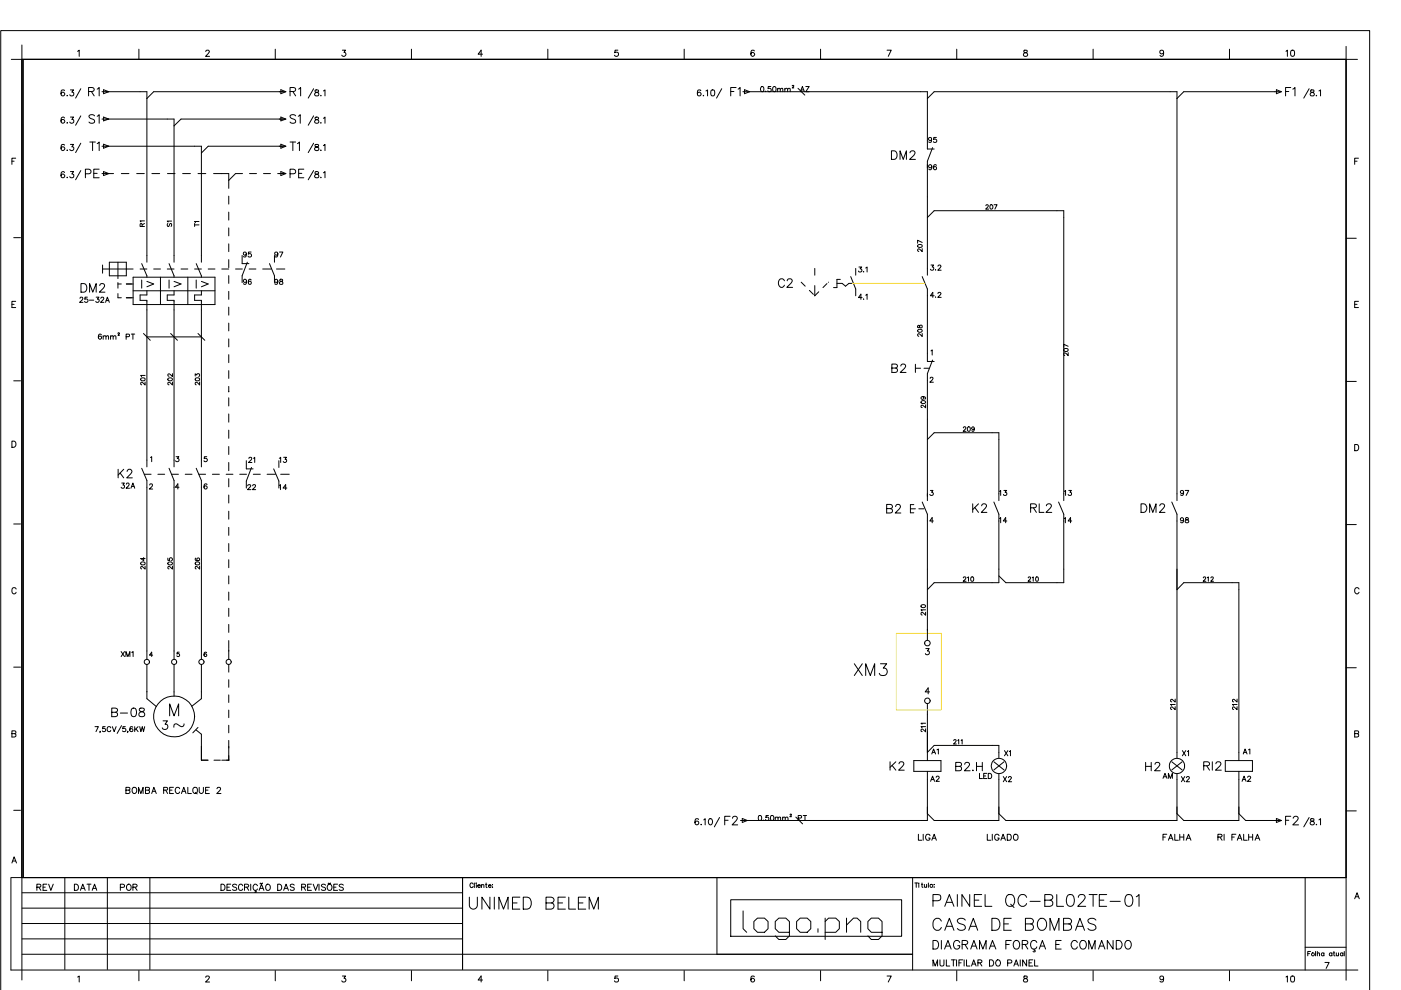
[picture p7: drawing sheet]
<svg xmlns="http://www.w3.org/2000/svg" width="297mm" height="210mm" viewBox="0 0 297 210" stroke-linecap="round" stroke-linejoin="round" font-family="sans-serif">
<g fill="none" stroke="#000" stroke-width=".21">
<path d="M2.4 12.6h285.4M4.6 12.6h280.8v173.5h-280.8zM4.6 9.5v198.3M4.9 12.6v173.4M13.7 19.2l-.4-.1a.68 .68 0 0 0-.4 .6 .68 .68 0 0 0 .5 .6 .39 .39 0 0 0 .3-.4 .39 .39 0 0 0-.4-.3 .39 .39 0 0 0-.4 .3M14.9 19.1h.7l-.4 .4a.43 .43 0 0 1 .5 .4 .43 .43 0 0 1-.4 .5 .43 .43 0 0 1-.5-.3M16.5 10.9l.3-.3v1.4M17.1 18.8l-1.1 2M22.5 19.4h8.6v36.2M29.4 10.4v2.2M43.6 10.9l.2-.2 .3-.1 .3 .4-.8 1h.8M58.4 10.4v2.2"/>
<path d="M60.1 19.4h-27.5l-1.5 1.5M66.8 19.1v.4l.6 .2 .2 .2a.44 .44 0 0 1-.5 .5 .44 .44 0 0 1-.4-.5l.8-.5v-.3zM68.6 19.3l.3-.2v1.2M72.6 10.6h.7l-.4 .5a.44 .44 0 0 1 .3 .7 .44 .44 0 0 1-.7-.1M87.2 10.4v2.2M102.3 11.5h-.9l.6-.9v1.4M116.1 10.4v2.2M131 10.6h-.6l-.1 .6a.46 .46 0 0 1 .7 0 .46 .46 0 0 1 0 .6 .46 .46 0 0 1-.7-.1M145.1 10.4v2.2M148.6 19.2l-.4-.1a.69 .69 0 0 0-.4 .6 .69 .69 0 0 0 .5 .6 .39 .39 0 0 0 .3-.4 .39 .39 0 0 0-.3-.3 .39 .39 0 0 0-.4 .3M149.7 19.3l.3-.2v1.2M150.9 19.1h.5l.1 .5a.53 .53 0 0 1-.4 .7 .83 .83 0 0 1-.2-1.2z"/>
<path d="M153 18.8l-1.1 2M158.9 19.4h37.7v10.5M159.9 10.8v-.1a.66 .66 0 0 0-.8 .5 .66 .66 0 0 0 .4 .8 .4 .4 0 0 0 .5-.4 .4 .4 0 0 0-.3-.4 .4 .4 0 0 0-.5 .3M161.4 18.4l.2-.1a.58 .58 0 0 1 .4 .6 .58 .58 0 0 1-.4 .5h-.2l-.2-.4zM162.3 19.3l.1 .1M163.4 18.3h-.5l-.1 .5a.39 .39 0 0 1 .6 0 .39 .39 0 0 1 0 .6 .39 .39 0 0 1-.6-.2M163.9 18.6l.3-.3a.58 .58 0 0 1 .3 .6 .58 .58 0 0 1-.3 .5 .58 .58 0 0 1-.3-.8zM164.9 18.9l.1-.1h.4v.6M164.9 18.7v.7M165.4 18.9l.3-.2 .2 .1 .1 .6M166.4 18.9l.3-.2 .2 .1 .1 .6M166.4 18.7v.7"/>
<path d="M167 18.9l.1-.1h.4v.6M168 18.2a.17 .17 0 0 1 .2-.1 .17 .17 0 0 1 0 .3l-.2 .2h.3M169.2 18.7l1.4 1.5M169.7 19.4l.4-1.1 .4 1.1M169.9 19.1h.5M169.9 19.4h.1M170.8 18.3h.8l-.8 1.1h.8M174 10.4v2.2M188.1 10.6h.9l-.7 1.4M202.8 10.4v2.2M217.1 10.7v.4l.6 .1 .2 .3a.45 .45 0 0 1-.5 .5 .45 .45 0 0 1-.4-.5l.8-.6-.1-.2zM231.8 10.4v2.2"/>
<path d="M246.7 11.1a.41 .41 0 0 1-.6 .3 .41 .41 0 0 1-.1-.7 .41 .41 0 0 1 .7 .1v.3a.61 .61 0 0 1-.5 .9l-.3-.3M260.7 10.4v2.2M270.3 19.4h-19.3l-1.5 1.5M277.9 19.1v.4l.6 .2 .2 .2a.44 .44 0 0 1-.5 .5 .44 .44 0 0 1-.4-.5l.8-.5-.1-.3zM279.6 19.3l.4-.2v1.2M285.4 9.8v198M2.5 34.2h.5M3.3 33.5h-.8v1.4M13.7 25l-.1-.1a.41 .41 0 0 0-.6 .2v.9a.42 .42 0 0 0 .6 0 .42 .42 0 0 0 0-.6 .42 .42 0 0 0-.6 .1l-.1 .2M13.7 30.8l-.1-.1a.65 .65 0 0 0-.8 .5 .65 .65 0 0 0 .5 .7 .4 .4 0 0 0 .4-.3 .4 .4 0 0 0-.3-.5 .4 .4 0 0 0-.5 .4M13.7 36.6l-.1-.1a.41 .41 0 0 0-.6 .1v.9a.41 .41 0 0 0 .6 .1 .41 .41 0 0 0-.1-.6 .41 .41 0 0 0-.6 .3M14.3 20.2l-.1 .1h.1"/>
<path d="M14.3 26h.1M14.3 31.8h.1M14.3 37.6h-.1h.1M14.9 24.8h.7l-.4 .5a.42 .42 0 0 1 .4 .6 .42 .42 0 0 1-.7 .1l-.1-.1M14.9 30.6h.7l-.4 .5a.42 .42 0 0 1 .4 .6 .42 .42 0 0 1-.7 .1l-.1-.1M14.9 36.4h.7l-.4 .5a.43 .43 0 0 1 .5 .4 .43 .43 0 0 1-.4 .4 .43 .43 0 0 1-.5-.3M17.1 24.6l-1.1 2M17.1 30.4l-1.1 2M22.5 25.2h14.4v30.4M22.5 31h20.2v24.6M22.5 36.8h1.6M25.7 36.8h1.6"/>
<path d="M29 36.8h1.6M32.2 36.8h1.7M35.5 36.8h1.6M38.7 36.8h1.7M42 36.8h1.6M45.3 36.8h3.2v3.1M51.4 36.8h-1.5l-1.4 1.4M52.9 36.8h1.5M55.9 36.8h1.4M58.9 36.8h1.2M60.1 25.2h-21.7l-1.5 1.5M60.1 31h-16l-1.4 1.4"/>
<path d="M66.5 30.4l-1.2 2M66.8 24.9v.3l.6 .3 .2 .2a.44 .44 0 0 1-.5 .5 .44 .44 0 0 1-.4-.5l.2-.2 .6-.3v-.2a.48 .48 0 0 0-.7-.1zM66.8 30.7v.3l.4 .2a.39 .39 0 0 1 .4 .3 .39 .39 0 0 1-.3 .4l-.5-.1-.1-.3 .2-.3 .6-.2v-.2l-.2-.2zM66.8 36.5v.3l.6 .2 .2 .3a.44 .44 0 0 1-.5 .4 .44 .44 0 0 1-.4-.4l.2-.3 .6-.2v-.2a.48 .48 0 0 0-.7-.1zM68 20.2l.1 .1M68 26v.1l.1-.1M68 31.8v.1l.1-.1M68 37.6h.1M68.6 25.1l.3-.3v1.3M68.6 30.9l.3-.3v1.3M68.6 36.6l.3-.2v1.3M149.1 20.2l.1 .1"/>
<path d="M196.6 20.9l1.5-1.5h51.4v85.3M196.6 34.9v23.4M197.7 31.3l-1.1 2.9M279.1 20.2l.1 .1M287.2 34.2h.5M288 33.5h-.8v1.4M2.9 50.4h1.4M21.7 57h6.5M21.7 56.2v1.7M23.2 55.6h3.6v2.9h-3.6zM25 55.6v3.5M28.2 58.8h17.4v5.8h-17.4z"/>
<path d="M29.7 57h1.4M30 55.9l1.1 2.9M30 59.4v1.7M31.1 59.7l1.5 .5-1.5 .6M32.6 57h1.4M34 58.8v5.8M35.5 57h1.4M35.8 55.9l1.1 2.9M35.8 59.4v1.7M36.9 59.7l1.5 .5-1.5 .6M38.4 57h1.4M39.8 58.8v5.8"/>
<path d="M41.3 57h1.4M41.6 55.9l1.1 2.9M41.6 59.4v1.7M42.7 59.7l1.4 .5-1.4 .6M44.1 57h1.5M47 57h1.5M48.5 41.6v1.7M48.5 45v1.7M48.5 48.3v1.7M48.5 51.7v1.7M48.5 55v1.7M48.5 58.4v1.7"/>
<path d="M52.4 55.6l-1.1 2.9M55.7 57h1.8M57.1 55.9l1.1 2.6M172.7 56.9v1.4M175.6 59.8h.1M178.2 59.2h-.8v1.8h-.7M180.4 58.6l1 2.7v1.4M181.4 56.9v1.4M182.1 56.6h.6l-.3 .4a.37 .37 0 0 1 .3 .3 .37 .37 0 0 1-.3 .4 .37 .37 0 0 1-.4-.2M183.1 57.6h.1M183.5 56.8l.3-.2v1.1M195.5 58.6l1.1 2.7v15.3h1.5"/>
<path d="M196.6 46.1l1.5-1.4h27.4v60M197.4 56.2h.5l-.3 .4a.36 .36 0 0 1 .3 .6 .36 .36 0 0 1-.6-.1M198.4 57.2h.1M198.9 56.4l.1-.2h.3l.2 .3-.7 .8h.7M285.4 50.5h2.2M2.5 64.5h.5M3.3 63.9h-.8v1.3h.8M21.5 71l-.1-.1a.54 .54 0 0 0-.6 .4 .54 .54 0 0 0 .4 .6 .35 .35 0 0 0 .4-.3 .35 .35 0 0 0-.4-.4 .35 .35 0 0 0-.3 .4M21.9 71.4l.3-.2 .2 .1 .1 .6M21.9 71.2v.7M22.5 71.4l.4-.2 .1 .7M23.4 71.4l.5-.2 .1 .7"/>
<path d="M23.4 71.2v.7M24 71.4l.3-.2 .2 .1 .1 .6M25 70.7l.1-.2 .2 .2-.3 .4h.3M25 60.2h.7M25 63.1h.7M26.7 71.4l.7-.1v-.4l-.7-.1v1.1M26.8 60.2h1.4M26.8 63.1h1.4M27.8 70.8h.8M28.2 70.8v1.1M28.2 61.7h17.4M30.4 70.7l1.5 1.5"/>
<path d="M30.8 79.6h-1l.2 .3M31.1 61.7v.8h-1.4v1.2h1.4v35.3M31.1 71.4h11.6M36.2 70.7l1.4 1.5M36.9 61.7v.8h-1.4v1.2h1.4v35.3M42 70.7l1.4 1.5M42.7 61.7v.8h-1.4v1.2h1.4v35.3M48.5 61.8v1.7M48.5 65.1v1.7M48.5 68.5v1.7M48.5 71.9v1.6M48.5 75.2v1.7"/>
<path d="M48.5 78.6v1.6M171.6 61.6l.9 .8M172.7 60.6v2.1l.9-.8M175.3 60.1l-.8 .9M177.4 60.1h1.1l.8 .6 .7-.6h.7M182.8 63.1h-.8l.5-.7v1.1M183.1 63.4h.1M183.5 62.6l.3-.2v1.1M194.1 78.1h1.1M195.9 78.1h1.1M197.4 74.4l.2-.2v1.1M197.7 76.3l-1.1 2.9v26.9"/>
<path d="M198.1 62.7h-.8l.5-.7v1M198.4 63h.1M198.9 62.2l.2-.2 .4 .2-.7 .8h.7M287.2 64.5h.5M288 63.9h-.8v1.3h.8M2.5 93.5h.4a.71 .71 0 0 1 .5 .7 .71 .71 0 0 1-.5 .6h-.4zM2.9 80.7h1.4M29.9 80.2a.47 .47 0 0 1 .6-.1 .47 .47 0 0 1 .2 .5l-.7 .1zM30 99.3l1.1 2.6v37.9M30.8 81v.6l-.8-.6-.2 .4 .2 .2M31.9 97l.3-.2v1.1M35.8 99.3l1.1 2.6v37.9"/>
<path d="M37.3 96.8h.6l-.3 .4a.36 .36 0 0 1 .3 .3 .36 .36 0 0 1-.2 .4 .36 .36 0 0 1-.5-.2M41.6 99.3l1.1 2.6v37.9M43.8 96.8h-.5v.5a.39 .39 0 0 1 .6-.1 .39 .39 0 0 1-.1 .6 .39 .39 0 0 1-.5-.1M48.5 81.9v1.2M48.5 84.3v1.8M48.5 87.8v1.7M48.5 91.2v1.7M48.5 94.7v1.7M48.5 98.1v1.7M53.3 99.1l-1.1 2.9M58 99.4l1.1 2.6M196.6 93.2l1.5-1.4h13.7v12.9"/>
<path d="M197.2 80.2a.3 .3 0 0 1 .3-.2 .3 .3 0 0 1 .3 .3l-.7 .7h.8M285.4 80.9h2.2M287.2 94.2h.4a.71 .71 0 0 1 .5 .7 .71 .71 0 0 1-.5 .7h-.4zM2.9 111.1h1.4M30.6 100.6h1.4M31.7 102.8l.2-.2h.3l.1 .2-.1 .4-.5 .5h.7M33.5 100.6h1.4M36.4 100.6h1.4M38 103.3h-.8l.5-.7v1.1M39.3 100.6h1.4M42.1 100.6h1.5M43.9 102.8l-.1-.2a.51 .51 0 0 0-.6 .5 .51 .51 0 0 0 .6 .5 .34 .34 0 0 0 0-.5 .34 .34 0 0 0-.5 .2"/>
<path d="M45 100.6h1.5M47.9 100.6h1.5M48.5 101.5v1.7M48.5 105v1.7M48.5 108.4v1.7M48.5 111.8v1.7M48.5 115.2v1.7M48.5 118.7v1.7M50.8 100.6h1.5M53.7 100.6h1.5M56.6 100.6h1.8M59.5 100.6h1.8"/>
<path d="M193 107.9h1.1M194.8 107.9h1.1M195.5 106.4l1.1 2.6v26.7M197.3 104h.5l-.3 .4a.37 .37 0 0 1 .3 .6 .37 .37 0 0 1-.7-.2M197.9 110.5h-.8l.5-.8v1.1M211.8 110.5v13h-13.7l-1.5 1.5M225.5 110.5v13h-12.2l-1.5-1.4M249.5 110.5v49M285.4 111.2h2.2M3.4 124.9a.46 .46 0 0 0-.5-.3 .46 .46 0 0 0-.4 .5v.3a.45 .45 0 0 0 .4 .5 .45 .45 0 0 0 .5-.3M32.4 138.9h-.7l.5-.6v.9M38 138.3h-.4l-.1 .4a.31 .31 0 0 1 .5 0 .31 .31 0 0 1 0 .5 .31 .31 0 0 1-.5-.2"/>
<path d="M43.8 138.4v-.1a.43 .43 0 0 0-.6 .4 .43 .43 0 0 0 .5 .5l.1-.3-.2-.3-.3 .3M48.5 122.1v1.7M48.5 125.5v1.8M48.5 129v1.7M48.5 132.4v1.7M48.5 135.8v1.7M48.5 137.6v2.2M195.3 128.3a.47 .47 0 0 1 .6-.1 .47 .47 0 0 1 .3 .5 .48 .48 0 0 1-.6 .2 .48 .48 0 0 1-.3-.6zM196.2 129.8v.6l-.5-.5h-.3l-.1 .3 .2 .2M196.2 129.3h-.9l.2 .3M196.3 137.5h.7l-.4 .5a.4 .4 0 0 1 .5 .4 .4 .4 0 0 1-.4 .4l-.4-.1-.1-.1M249.5 125l1.5-1.5h11.7v36"/>
<path d="M255.1 122.5l.2-.2 .3 .2-.5 .7h.6M256 122.5l.2-.2v.9M256.7 122.5l.2-.2 .3 .2-.5 .7h.6M288.1 124.9a.53 .53 0 0 0-.7-.2 .53 .53 0 0 0-.2 .7 .48 .48 0 0 0 .4 .5 .48 .48 0 0 0 .5-.3M2.5 155.5h.8v-.4l-.8-.1v1.3l.8-.2v-.4l-.2-.2M2.9 141.4h1.4M20.1 154.1h.8l-.6 1M21.3 155.1h-.1h.1l-.1 .2M22.3 154.1h-.5l-.1 .4a.38 .38 0 0 1 .6 0 .38 .38 0 0 1 0 .6 .38 .38 0 0 1-.6-.1M23.5 154.3a.39 .39 0 0 0-.5-.2 .39 .39 0 0 0-.3 .4 .45 .45 0 0 0 .2 .5 .45 .45 0 0 0 .5 0l.1-.1M23.8 154.1l.4 1 .4-1M25.8 153.9l-1 1.6"/>
<path d="M26.6 154.1h-.5l-.1 .4a.38 .38 0 0 1 .6 0 .38 .38 0 0 1-.1 .6 .38 .38 0 0 1-.5-.1M27.1 155.1h-.1h.1l-.1 .2M28.1 154.2v-.1a.49 .49 0 0 0-.6 .5 .49 .49 0 0 0 .6 .5 .34 .34 0 0 0-.1-.6 .34 .34 0 0 0-.5 .3M28.6 154.1v1M28.8 154.5l.5 .6M29.6 154.1l.3 1 .3-1 .2 1 .3-1M31.1 140.9v7.2M34.6 152.8h.9l-.5 .8a.59 .59 0 0 1 .4 .9 .59 .59 0 0 1-1-.2M36 151.8v-2.6l.9 2.6 1-2.6v2.6M36.9 140.9v6.7M41.6 154.8l1.1 .9v5.5h1.4M42 154.2l-1.1 1.2"/>
<path d="M42.7 140.9v7.2l-2 1.6M48.5 140.9v1.6M48.5 144.1v1.6M48.5 147.3v1.6M48.5 150.6v1.6M48.5 153.8v1.6M48.5 157v4.2h-1.5M196.2 154.5v.7l-.5-.6h-.3l-.1 .4 .2 .1M196.2 154.1h-.9l.2 .2M196.2 153.3h-.9l.2 .3M196.6 149.3v10.2M197.1 146.7h-.9l.6-.8v1.2"/>
<path d="M198.1 158h13.7M202.2 157l.2-.2 .3 .2-.5 .7h.6M203.1 157l.2-.2v.9M203.8 157l.2-.2v.9M249.2 149.8v.7l-.8-.6-.2 .4 .2 .1M249.2 149.4h-1l.2 .2M249.2 148.2v.7l-.6-.6-.4 .1v.2l.2 .2M262.3 149.8v.7l-.6-.6h-.3l-.1 .4 .3 .1M262.3 149.4h-1l.2 .2M262.3 148.2v.7l-.6-.6h-.3l-.1 .3 .3 .2M285.4 141.6h2.2M287.2 155.5h.8v-.4l-.8-.1v1.3l.8-.2v-.4l-.2-.2"/>
<path d="M2.9 171.8h1.4M26.7 167.5h.7l.1-.4-.8-.2v1.3l.8-.1v-.4l-.3-.2M28.2 167a.62 .62 0 0 1 .8 .6 .62 .62 0 0 1-.8 .6l-.2-.5zM29.4 168.2v-1.3l.5 1.3 .4-1.3v1.3M30.8 167.5h.8l.1-.4-.9-.2v1.3l.9-.1v-.4l-.3-.2M32.2 168.2l.4-1.3 .5 1.3M32.3 167.8h.7M34.7 167.5h.7l.1-.4-.8-.2v1.3M35.1 167.5l.4 .7M36 167.5h.5M36.8 166.9h-.8v1.3h.8M38.1 167.2a.48 .48 0 0 0-.5-.3 .48 .48 0 0 0-.4 .5v.3a.48 .48 0 0 0 .3 .5 .48 .48 0 0 0 .6-.3"/>
<path d="M38.5 168.2l.5-1.3 .4 1.3M38.6 167.8h.7M39.8 166.9v1.3h.8M41 167.1l.3-.2a.66 .66 0 0 1 .6 .7 .66 .66 0 0 1-.6 .6l-.4-.5zM41.4 168l.4 .3M42.2 166.9v1l.4 .3h.3l.2-.3v-1M43.6 167.5h.5M44.4 166.9h-.8v1.3h.8M45.4 161.2h1.3M46 167.2l.1-.2 .4-.1 .3 .4-.8 .9h.8M148.1 173.8l-.1-.2a.65 .65 0 0 0-.8 .5 .65 .65 0 0 0 .5 .8 .41 .41 0 0 0 .5-.4 .41 .41 0 0 0-.4-.4 .41 .41 0 0 0-.5 .3M148.7 174.8h.1"/>
<path d="M149.2 173.8l.3-.2v1.3M150.4 173.6a.65 .65 0 0 1 .7 .5 .65 .65 0 0 1-.4 .8l-.3-.1-.2-.5zM160.9 172.9a.5 .5 0 0 1 .6 .5 .5 .5 0 0 1-.6 .5l-.1-.4zM161.8 173.9h.1M162.9 172.9h-.5v.5a.37 .37 0 0 1 .5 0 .37 .37 0 0 1-.1 .6 .37 .37 0 0 1-.5-.2M163.5 172.9a.5 .5 0 0 1 .6 .5 .5 .5 0 0 1-.6 .5l-.1-.4zM164.4 173.5l.2-.3 .3 .1 .1 .7M164.4 173.2v.8M165 173.5l.2-.3 .3 .1v.7M165.9 173.5l.3-.3 .2 .1 .1 .7M165.9 173.2v.8M166.5 173.5l.2-.3 .3 .1 .1 .7"/>
<path d="M167.5 172.7l.3-.1-.3 .6h.3M168.7 173.2l1.5 1.5M169.2 173.5l.7-.1v-.4l-.7-.1v1.1M169.4 174h.1M170.3 172.9h.7M170.7 172.9v1.1M193.7 161.3h5.8v2.2h-5.8M196.6 165.3v8.7h-38.2M209.3 176.9v1.3h.8M210.4 176.9v1.3M210.7 161.5l2.2 1.8M211.8 165.3v8.7h-13.7l-1.5-1.5"/>
<path d="M211.8 177.2a.48 .48 0 0 0-.5-.3 .48 .48 0 0 0-.4 .4v.4a.47 .47 0 0 0 .5 .5 .47 .47 0 0 0 .4-.5h-.3M212.2 178.2l.5-1.3 .5 1.3M212.4 177.7h.6M212.9 161.5l-2.2 1.8M213.6 176.9h.4a.68 .68 0 0 1 .4 .6 .68 .68 0 0 1-.4 .7h-.4zM215.1 176.9a.62 .62 0 0 1 .8 .6 .62 .62 0 0 1-.8 .6l-.2-.4zM248.4 161.5l2.2 1.8M249.5 165.3v8.7h-36.2l-1.5-1.5M250.6 161.5l-2.2 1.8M258.2 177.5l.8-.1 .1-.3-.1-.2h-.8v1.3M258.6 177.5l.5 .7M259.5 176.9v1.3"/>
<path d="M259.8 161.3h5.7v2.2h-5.7M261.2 177.5h.5M262 176.9h-.8v1.3M262.3 178.2l.5-1.3 .5 1.3M262.5 177.7h.6M262.7 165.3v8.7h-11.7l-1.5-1.5M262.7 172.5l1.4 1.5h6.2M263.7 176.9v1.3h.7M264.7 177.5h.9M264.7 176.9v1.3M265.6 176.9v1.3M266.1 178.2l.5-1.3 .5 1.3"/>
<path d="M266.3 177.7h.6M277.9 173.6v.4l.8 .4a.45 .45 0 0 1-.5 .5 .45 .45 0 0 1-.4-.5l.8-.5-.1-.3zM279.1 174.8v.1l.1-.1M279.6 173.8l.4-.2v1.3M285.4 171.9h2.2M2.3 186.1v19.6h285.6M2.4 186.1h283M2.5 183l.5-1.3 .5 1.3M2.7 182.6h.6M4.7 189.3h93.4M4.7 192.5h93.4M4.7 195.8h93.4"/>
<path d="M4.7 199.1h93.4M13.7 186.1v19.4M22.8 186.1v19.4M31.8 186.1v19.4M46.8 187.5h.5a.71 .71 0 0 1 .4 .6 .71 .71 0 0 1-.4 .7h-.5zM48.1 188.1h.5M48.9 187.5h-.8v1.3h.8M50.2 187.7l-.3-.2-.6 .2 .1 .3 .8 .4-.1 .3-.5 .1-.3-.2M51.5 187.8a.45 .45 0 0 0-.6-.3 .45 .45 0 0 0-.3 .5 .53 .53 0 0 0 .1 .7 .53 .53 0 0 0 .7-.1l.1-.1M51.8 188.1h.8l.1-.4-.3-.2h-.6v1.3M52.3 188.1l.4 .7M53.2 187.5v1.3"/>
<path d="M54.1 188.8l.2 .4h-.3M54.6 187.8a.47 .47 0 0 0-.5-.3 .47 .47 0 0 0-.4 .5 .53 .53 0 0 0 .2 .7 .53 .53 0 0 0 .7-.2M54.9 188.8l.5-1.3 .6 1.3M55.1 188.4h.6M55.2 187.3h.1M55.2 187.3l-.1 .1M55.7 187.2l-.3 .1M56.5 187.6a.62 .62 0 0 1 .8 .5 .62 .62 0 0 1-.8 .6l-.2-.4zM58.9 187.5h.4a.71 .71 0 0 1 .4 .6 .71 .71 0 0 1-.4 .7h-.4zM60.1 188.8l.5-1.3 .6 1.3M60.4 188.4h.5M62.4 187.7a.46 .46 0 0 0-.5-.3 .46 .46 0 0 0-.4 .4l.9 .6-.1 .3-.5 .1-.3-.2"/>
<path d="M64 188.1h.7l.1-.5-.8-.1v1.3M64.4 188.1l.4 .7M65.2 188.1h.5M66 187.5h-.8v1.3h.8M66.4 187.5l.5 1.3 .5-1.3M67.6 187.5v1.3M69 187.7l-.1-.1a.47 .47 0 0 0-.8 .2l.9 .6-.1 .3-.5 .1-.3-.2M69.5 187.7a.62 .62 0 0 1 .9 .1 .62 .62 0 0 1-.3 .9 .63 .63 0 0 1-.7-.2 .63 .63 0 0 1 .1-.8zM69.6 187.3h.2M69.6 187.3v.1M69.8 187.3h.2M70.1 187.2l-.1 .1"/>
<path d="M70.8 188.1h.4M71.6 187.5h-.8v1.3h.8M72.8 187.7l-.3-.2-.6 .2 .1 .3 .8 .4-.1 .3-.5 .1-.3-.2M98.1 186.1v19.4M100.3 187.5a.38 .38 0 0 0-.5-.3 .38 .38 0 0 0-.2 .6 .34 .34 0 0 0 .3 .4 .34 .34 0 0 0 .4-.3M100.6 187.2v1M100.9 187.3h.1zM103.1 187.2v.8l.2 .2M152 186.1v16.2M154.9 190.8h36.3v7.7h-36.3zM157.6 193.1v3.8l.7 .8M159.8 195.4l.8-.7h1.5l.7 .7v1.5l-.7 .8h-1.5l-.8-.8z"/>
<path d="M167.4 197.7h-2.3l-.7-.8v-1.5l.7-.7h1.5l.8 .7v3l-.8 .8h-1.5l-.7-.8M168.9 195.4l.8-.7h1.4l.8 .7v1.5l-.8 .8h-1.4l-.8-.8zM173.4 196.9v.8M174.9 195.4l.8-.7h1.5l.8 .7v1.5l-.8 .8h-2.3M174.9 194.7v4.5M179.5 196.1l1.5-1.4h.7l.8 .7v2.3M179.5 194.7v3M187 197.7h-2.3l-.7-.8v-1.5l.7-.7h1.6l.7 .7v3l-.7 .8h-1.6l-.7-.8M193.5 186.1v19.6M194 187.2h.6M194.3 187.2v.9M197.8 199.4h.6a.98 .98 0 0 1 .6 .9 .98 .98 0 0 1-.6 .9h-.6z"/>
<path d="M199.6 199.4v1.8M203.5 199.8a.64 .64 0 0 0-1-.3 .97 .97 0 0 0-.3 1 .97 .97 0 0 0 .9 .7 .61 .61 0 0 0 .4-.7h-.4M214.4 199.4h-1.1v1.8M215.2 199.5a.87 .87 0 0 1 1 .4 .87 .87 0 0 1-.2 1.1 .66 .66 0 0 1-.8 .2 .66 .66 0 0 1-.4-.7v-.4zM219.8 199.8a.64 .64 0 0 0-1-.3 .97 .97 0 0 0-.3 1 .97 .97 0 0 0 .9 .7l.4-.4M225 199.4h-1.2v1.8h1.2M228.4 199.8a.68 .68 0 0 0-.7-.4 .68 .68 0 0 0-.6 .7v.4a.67 .67 0 0 0 .5 .7 .67 .67 0 0 0 .8-.4M229.1 199.7a.75 .75 0 0 1 1-.2 .75 .75 0 0 1 .2 1 .7 .7 0 0 1-.7 .7 .7 .7 0 0 1-.7-.7zM236 199.4v1.8l-1.2-1.8v1.8M236.7 199.4h.6a.96 .96 0 0 1 .6 .9 .96 .96 0 0 1-.6 .9h-.6zM238.7 199.7a.66 .66 0 0 1 .7-.3 .66 .66 0 0 1 .4 .7v.4a.68 .68 0 0 1-.6 .7 .68 .68 0 0 1-.7-.7zM276.7 186.2v19.5"/>
<path d="M287.2 190.6l.5-1.3 .5 1.3M287.4 190.1h.6M.2 209.9v-203.4h290.2v203.4M4.7 202.3h188.8M16.5 207.2l.3-.3v1.3M29.4 205.8v2.2M43.6 207.2l.3-.3 .4 .1 .1 .3-.8 .9h.8M58.4 205.8v2.2M72.6 206.9h.7l-.4 .5a.44 .44 0 0 1 .3 .7 .44 .44 0 0 1-.7-.1M87.2 205.8v2.2M102.3 207.8h-.9l.6-.9v1.3M116.1 205.8v2.2"/>
<path d="M131 206.9h-.6l-.1 .6a.45 .45 0 0 1 .7-.1 .45 .45 0 0 1 0 .7 .45 .45 0 0 1-.7-.1M145.1 205.8v2.2M159.9 207.1l-.4-.2a.69 .69 0 0 0-.3 .7 .69 .69 0 0 0 .4 .6 .39 .39 0 0 0 .4-.4 .39 .39 0 0 0-.4-.4 .39 .39 0 0 0-.4 .4M174 205.8v2.2M188.1 206.9h.9l-.7 1.3M197.8 204.8v-1.3l.5 1.3 .5-1.3v1.3M199.3 203.5v1.2l.3 .1a.38 .38 0 0 0 .5-.4v-.9M200.3 201.2l.7-1.8 .7 1.8M200.6 203.5v1.3h.8M201.7 203.5h.9M202.1 203.5v1.3M202.8 203.5v1.3"/>
<path d="M202.8 205.8v2.2M203.3 204.1h.5M204 200.3l1-.1 .2-.3-.1-.3-.3-.2h-.8v1.8M204.1 203.5h-.8v1.3M204.4 203.5v1.3M204.6 200.3l.6 .9M204.9 203.5v1.3h.7M205.8 201.2l.7-1.8 .7 1.8M206 204.8l.4-1.3 .6 1.3M206.1 204.4h.7M207.3 204.1l.8-.1v-.4l-.8-.1v1.3M207.7 201.2v-1.8l.7 1.8 .7-1.8v1.8"/>
<path d="M207.8 204.1l.4 .7M209.7 201.2l.7-1.8 .7 1.8M209.8 203.5h.5a.71 .71 0 0 1 .4 .7 .71 .71 0 0 1-.4 .6h-.5zM211.2 203.7a.62 .62 0 0 1 .9 .2 .62 .62 0 0 1-.2 .9 .63 .63 0 0 1-.8-.3 .63 .63 0 0 1 .1-.8zM213.6 204.2l.8-.1 .1-.3-.3-.3h-.6v1.3M215 204.8l.5-1.3 .4 1.3M215.1 204.4h.7M216.3 203.5v1.3M216.7 200.3l1-.1 .2-.3-.1-.3-.3-.2h-.8v1.8M217.1 207v.4l.6 .1 .2 .3a.44 .44 0 0 1-.5 .4 .44 .44 0 0 1-.4-.4l.8-.6-.1-.2zM217.3 200.3l.6 .9M217.7 203.5v1.3l-.9-1.3v1.3"/>
<path d="M218.2 204.1h.5M219 203.5h-.8v1.3h.8M219.2 201.2v.3h.2l.1 .2h-.5M219.4 203.5v1.3h.7M220.3 201.2l.7-1.8 .7 1.8M230.8 201.2v-1.8l.7 1.8 .7-1.8v1.8M231.8 205.8v2.2M232.9 201.2l.7-1.8 .7 1.8M246.7 207.4a.41 .41 0 0 1-.6 .3 .41 .41 0 0 1-.1-.7 .41 .41 0 0 1 .7 .1v.3a.59 .59 0 0 1-.5 .8l-.3-.2M260.7 205.8v2.2M276.7 200.8h8.7M277.3 202.2h.4"/>
<path d="M277.9 201.7h-.6v1M278.9 201.7v1M279.3 202.2l.2-.2 .2 .1 .1 .6M279.3 201.7v1M280.7 202.2a.3 .3 0 0 0-.5 0 .3 .3 0 0 0 .3 .5l.2-.2M280.7 202v.7M280.9 204.1h.9l-.6 1.2M282.4 202.2a.3 .3 0 0 0-.5-.1 .3 .3 0 0 0 0 .5 .3 .3 0 0 0 .5-.1M282.4 202v.7M282.7 202h.3M282.8 201.7v.8l.3 .2M283.3 202l.1 .6 .4-.1"/>
<path d="M283.8 202v.7M284.7 202.2a.3 .3 0 0 0-.5 0 .3 .3 0 0 0 .3 .5l.2-.2M284.7 202v.7M285 201.7v1"/>
<circle cx="196.6" cy="136.4" r=".59"/>
<circle cx="31.1" cy="140.3" r=".55"/>
<circle cx="36.9" cy="151.9" r="4.3"/>
<circle cx="36.9" cy="140.3" r=".54"/>
<circle cx="42.7" cy="140.3" r=".54"/>
<circle cx="48.5" cy="140.3" r=".54"/>
<circle cx="196.6" cy="148.6" r=".58"/>
<circle cx="211.8" cy="162.4" r="1.63"/>
<circle cx="249.5" cy="162.4" r="1.61"/>
<circle cx="278.4" cy="202.3" r=".32"/>
</g>
<path d="M180.7 60.1h15.5" fill="none" stroke="#f8d731" stroke-width=".21"/>
<path d="M190 134.3h9.6v16.2h-9.6z" fill="none" stroke="#f4ee51" stroke-width=".21"/>
<g font-size="6.2">
<text x="196.8" y="193.7">PAINEL QC-BL02TE-01</text>
<text x="196.8" y="198.6">CASA DE BOMBAS</text>
</g>
<g font-size="5.7">
<text x="180.3" y="144.3">XM3</text>
<text x="98.8" y="194">UNIMED BELEM</text>
</g>
<g font-size="5.3">
<text x="18" y="27.5">S1</text>
<text x="64.9" y="27.5" transform="rotate(-90 64.9 27.5)">S1</text>
</g>
<g font-size="4.9">
<text x="18" y="21.5">R1</text>
<text x="60.7" y="21.5">R1</text>
<text x="154.2" y="21.5">F1</text>
<text x="271.6" y="21.5">F1</text>
<text x="18" y="33.2">T1</text>
<text x="60.7" y="33.2">T1</text>
<text x="188" y="34.9">DM2</text>
<text x="17.3" y="38.8">PE</text>
<text x="60.7" y="38.8">PE</text>
<text x="16.2" y="63.1">DM2</text>
<text x="164" y="62.1">C2</text>
<text x="188" y="80.1">B2</text>
<text x="24" y="102.7">K2</text>
<text x="187" y="110.1">B2</text>
<text x="205.3" y="109.7">K2</text>
<text x="217.7" y="109.7">RL2</text>
<text x="240.9" y="109.7">DM2</text>
<text x="22.9" y="153.1">B-08</text>
<text x="187.7" y="164.4">K2</text>
<text x="201.8" y="164.7">B2.H</text>
<text x="242" y="164.7">H2</text>
<text x="254.4" y="164.4">RI2</text>
<text x="152.8" y="176">F2</text>
<text x="271.6" y="176">F2</text>
</g>
<g font-size="4.4">
<text x="196.1" y="37.4">96</text>
<text x="7.1" y="190.1">REV</text>
<text x="14.8" y="190.1">DATA</text>
<text x="24.7" y="190.1">POR</text>
<text x="271.6" y="209.5">10</text>
</g>
<g font-size="4">
<text x="271.6" y="13.1">10</text>
<text x="195.8" y="31.4">95</text>
<text x="37.7" y="49.4" transform="rotate(-90 37.7 49.4)">S1</text>
<text x="40.2" y="49.4">T1</text>
<text x="50.8" y="55.7">95</text>
<text x="57.5" y="55.7">97</text>
<text x="196.8" y="54.7" transform="rotate(-90 196.8 54.7)">207</text>
<text x="50.8" y="61.4">96</text>
<text x="57.5" y="61.4">98</text>
<text x="196.8" y="72.7" transform="rotate(-90 196.8 72.7)">208</text>
<text x="37.7" y="82.9" transform="rotate(-90 37.7 82.9)">202</text>
<text x="197.6" y="87.8" transform="rotate(-90 197.6 87.8)">209</text>
<text x="203.2" y="92.8">209</text>
<text x="51.9" y="99.1">21</text>
<text x="58.2" y="99.1">13</text>
<text x="24.7" y="104.8">32A</text>
<text x="51.5" y="105.1">22</text>
<text x="58.2" y="105.1">14</text>
<text x="211" y="106.2">13</text>
<text x="224.7" y="106.2">13</text>
<text x="249.4" y="106.2">97</text>
<text x="211" y="112.2">14</text>
<text x="224.7" y="112.2">14</text>
<text x="249.4" y="112.2">98</text>
<text x="32.1" y="122.1" transform="rotate(-90 32.1 122.1)">204</text>
<text x="37.7" y="122.1" transform="rotate(-90 37.7 122.1)">205</text>
<text x="203.2" y="124.5">210</text>
<text x="217" y="124.5">210</text>
<text x="24.7" y="140.4">XM1</text>
<text x="196.5" y="161.2">A1</text>
<text x="212" y="161.6">X1</text>
<text x="249.8" y="161.6">X1</text>
<text x="262.8" y="161.2">A1</text>
<text x="196.5" y="166.9">A2</text>
<text x="206.7" y="166.2">LED</text>
<text x="211.7" y="166.9">X2</text>
<text x="245.5" y="166.2">AM</text>
<text x="249.4" y="166.9">X2</text>
<text x="262.5" y="166.9">A2</text>
<text x="193.7" y="179.2">LIGA</text>
<text x="245.5" y="179.2">FALHA</text>
</g>
<g font-size="3.5">
<text x="208.1" y="45.5">207</text>
<text x="31.7" y="49.4" transform="rotate(-90 31.7 49.4)">R1</text>
<text x="227.5" y="76.6" transform="rotate(-90 227.5 76.6)">207</text>
<text x="43.4" y="82.9" transform="rotate(-90 43.4 82.9)">203</text>
<text x="43.4" y="122.1" transform="rotate(-90 43.4 122.1)">206</text>
<text x="36" y="155.6">~</text>
</g>
</svg>
